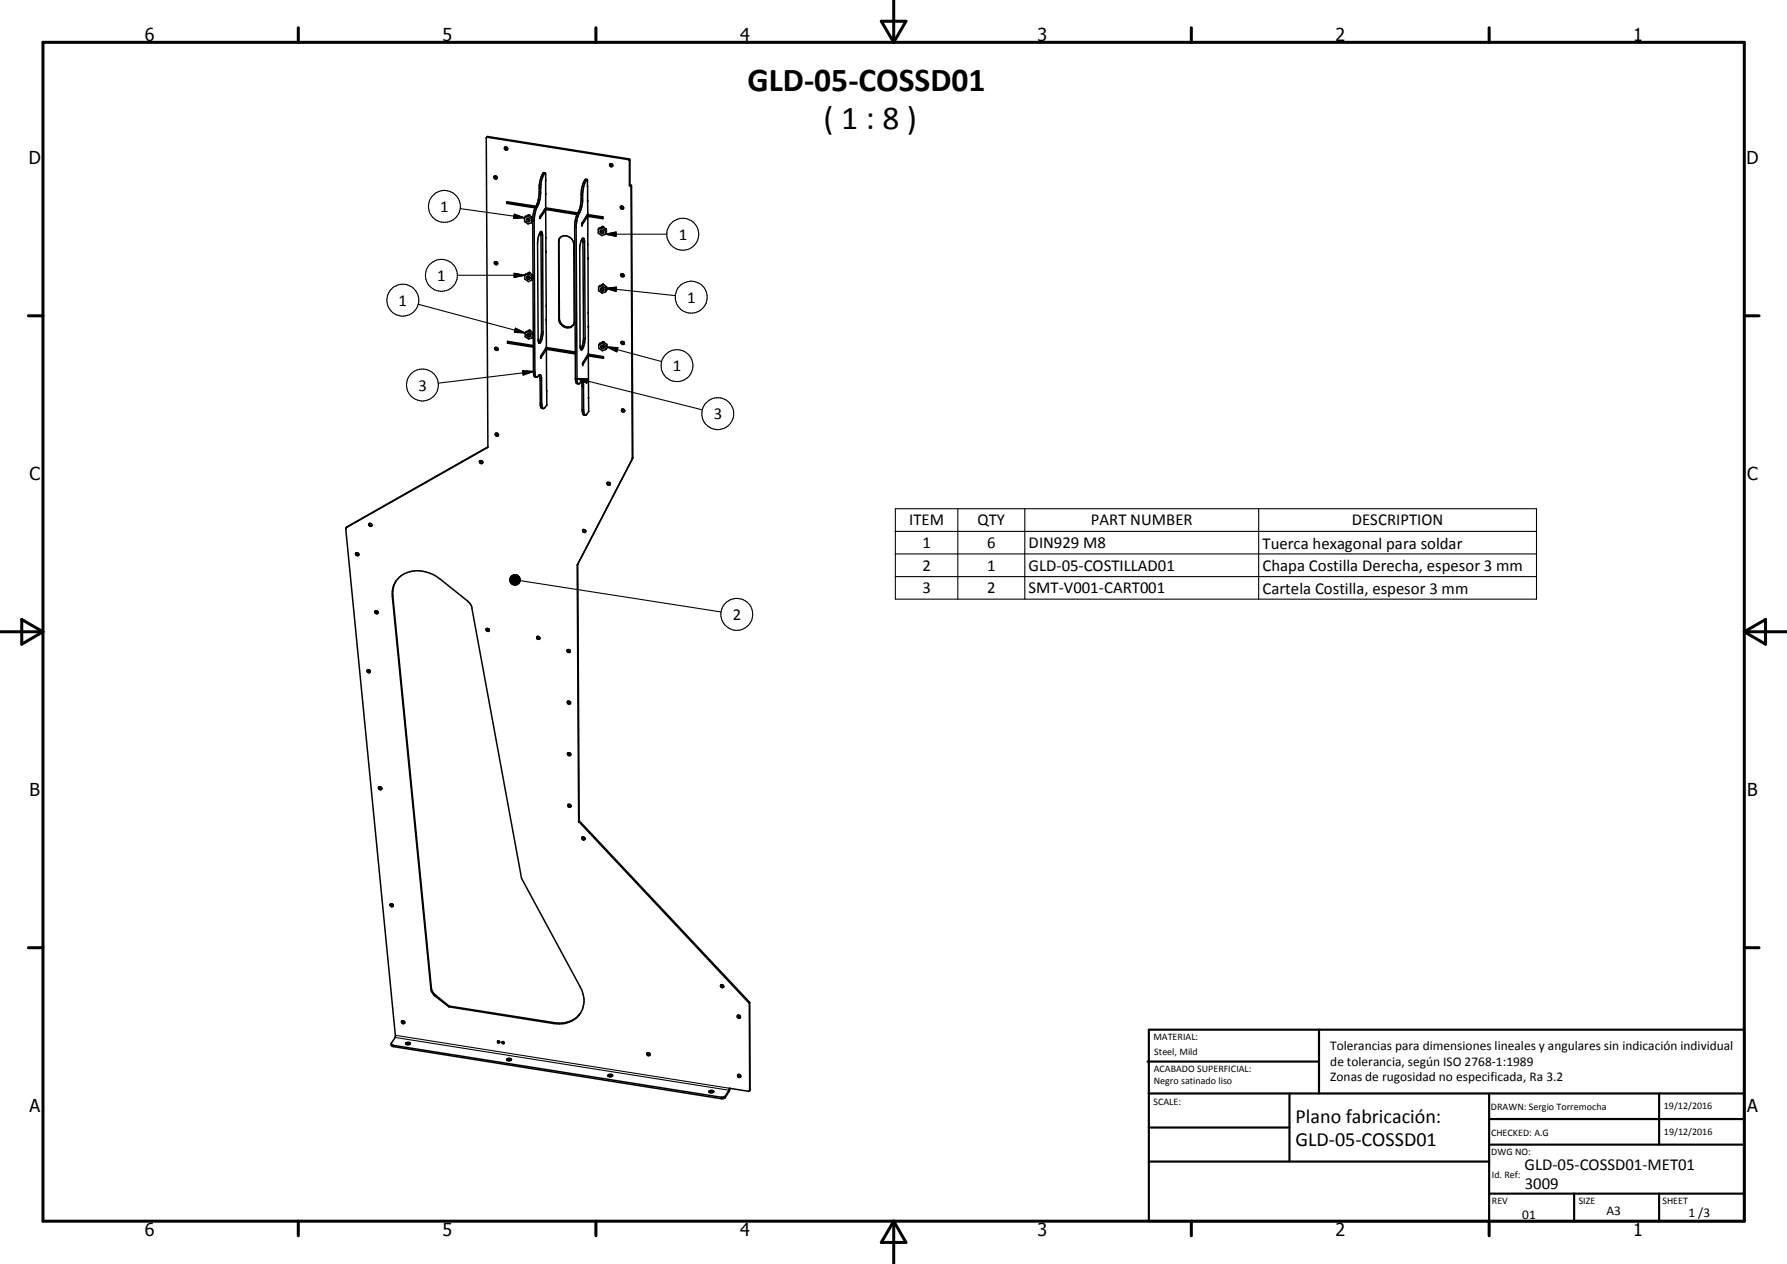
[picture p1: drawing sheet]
<svg xmlns="http://www.w3.org/2000/svg" width="420mm" height="297mm" viewBox="0 0 420 297" stroke-linecap="round" stroke-linejoin="round" font-family="sans-serif">
<g fill="none" stroke="#000" stroke-width=".35">
<path d="M114.4 32.3l33.3 5.2 .3 .2v5.9M118.7 34.6l.2 .5 .5-.1M143.5 38.5h.4l.1 .5M143.5 38.5l-.2 .3 .3 .4 .4-.2M143.5 38.5l.1 .4h.5M116.2 41.4l.2 .4h.5M119.2 47.8l6.6 1.1M119.2 47.8v-.4l6.8 1.1M119.3 47.6l6.6 1.1M119.3 47.6l-.1 .2M119.3 47.4v.2M123.3 51.2v.9l.9 .5 .8-.3"/>
<path d="M124 51.4l.5 .3M124 51.4a.39 .39 0 0 0-.2 .4 .39 .39 0 0 0 .4 .3l.3-.2v-.2M124 51.4l.1 .1M124.1 51.5l.3 .2M124.1 51.5l.4 .2M124.2 50.8l.8 .6M124.2 50.8l-.9 .4M124.2 50.5v.1M124.4 50.5l.8 .6M124.4 50.5l-.9 .3-.2 .4M124.4 50.5l-.2 .3M125 51.4v.9"/>
<path d="M125.2 51.1l.1 .6M125.2 51.1l-.2 .3M125.3 51.8l.1 35.8 .3 1h.4M125.9 48.6l-.5 1.5-.1 1.8-.3 .4M127.1 54.5l.1 .5 .1 23.1-.3 1.7-.4 .7M127.1 54.5h.3l.2 .9 .1 23.1-.2 .7a1.52 1.52 0 0 1-.8 1.4l-.2-.6-.1-23.1 .3-1.6zM128 49.3l.3 .1M128 49.2l7.7 1.2M128.2 40.6h-.5a5.8 5.8 0 0 0-.9 3l-.2 2.9-.2 1-.5 1.1M128.2 49l7.6 1.2M128.2 40.6h-.1a5.8 5.8 0 0 0-1 3.8 8.9 8.9 0 0 1-1.2 5.1l-.3 2.4 .2 35.5 .1 .9 .2 .3M128.2 40.6l.1 8.3"/>
<path d="M128.3 49.4l.1 32.3M128.3 48.9l-1.3 1.9v.6l1.3-2M128.3 48.9l7.5 1.1M131.6 55.9l-.2 .7 .1 18.3a2 2 0 0 0 1.2 1.8 2 2 0 0 0 2.1-.4M131.7 55.8a2.04 2.04 0 0 1 3.2 1.5l.1 18.4a1.62 1.62 0 0 1-1.2 1.4 1.62 1.62 0 0 1-1.7-.6l-.6-.8-.1-.6-.1-18.6zM136.9 56l.2 .4 .1 23a5.1 5.1 0 0 1-.7 2.7M136.9 56l.4 .1 .1 .5 .2 22.9a4.2 4.2 0 0 1-.8 2.7h-.2l-.2-.7-.1-23.4 .3-1.2zM137.9 50.8l.3 .1M138 50.6l3.8 .6M138 42.2a6.4 6.4 0 0 0-1 3.4l-.2 2.8-1.1 3-.2 1.7 .2 36.4 .1 .5 .3 .2M138 42.2l.1 8.2M138 42.2h-.4l-.6 1.3-.3 1.3-.2 3.6-.4 1.2a7.5 7.5 0 0 0-1 3.8l.2 35.8 .2 .8 .5 .2"/>
<path d="M138.1 50.4l-1.2 2v.5l1.3-2M138.1 50.4l3.7 .6v.4l-3.9-.6M138.2 50.9l.1 25.8M140.7 53.9v.9l.8 .6 .9-.4M141.4 54.1v.1M141.4 54.3l.4 .2M141.4 54.2l.4 .3M141.5 53.6l.8 .6M141.5 53.6l-.8 .3M141.8 54.5h.1M141.8 53.2l-.9 .4-.2 .3M141.8 53.2l.8 .6"/>
<path d="M141.8 53.2l-.3 .4M142.3 54.2l.1 .8M142.6 53.8v.9l-.2 .3M142.6 53.8l-.3 .4M146 48.5l.3 .4h.3M148 43.6l.4 .2 .2 64.1M148.1 43.4l.4 .3 .3 63.9-13.1 25.2 .3 60.2 40.2 42.8 .1 20.5-.3 .2-4.5-.8-.1 .5-.9 1.4-.9 .3-77.1-12.2-.5-.4M148.1 43.4v-5.8l-.2-.3-33.2-5.2-.2 .1-.2 .2 .4 72.6-.1 .2-33.2 18.9 11.6 119.4-1 1.8M148.1 43.4l-.1 .2M116.4 61.6l.2 .4h.4M123.4 64.7v.9l.8 .6 .8-.4M123.5 78.2v.9l.8 .6 .8-.3"/>
<path d="M124.1 64.9l.2 .3M124.1 64.9a.38 .38 0 0 0-.1 .6 .38 .38 0 0 0 .6-.2M124.1 64.9l.3 .1 .2 .3M124.2 78.4l-.3 .3 .3 .5 .4-.1 .1-.4M124.2 78.4l.5 .3M124.2 78.5l.3 .3M124.2 78.6l.3 .2M124.2 65.2l.3 .1M124.2 64.4l.8 .6M124.2 64.4l-.8 .3M124.3 65.2l.2 .1M124.3 77.9l.8 .6"/>
<path d="M124.3 77.9l-.8 .3M124.5 65.3h.1M124.5 64l-.9 .4-.2 .3M124.5 64l.8 .6M124.5 64l-.3 .4M124.5 77.6l.8 .6M124.5 78.8h.2M124.5 77.6l-.9 .3-.1 .3M124.5 77.6l-.2 .3M125 65v.8M125.1 78.5v.9M125.3 64.6v.8l-.3 .4"/>
<path d="M125.3 64.6l-.3 .4M125.3 78.2l.1 .8-.3 .4M125.3 78.2l-.2 .3M138.3 76.7v6.5M140.7 67.4v.9l.9 .6 .8-.3M141.4 67.7l.4 .3M141.5 67.8l.3 .2M141.6 67.1l.8 .6M141.6 67.1l-.9 .3M141.8 68h.1M141.8 66.8l-.8 .3-.3 .3M141.8 66.8l.8 .6"/>
<path d="M141.8 66.8l-.2 .3M142.4 67.7v.9M142.6 67.4l.1 .6M142.6 67.4l-.2 .3M142.7 68h-.1M142.7 68l-.3 .6M146.1 64.4l.1 .4h.5M116.4 81.7h.5a.37 .37 0 0 1 .1 .5 .37 .37 0 0 1-.5 .1 .37 .37 0 0 1-.1-.5zM116.4 81.7l.3 .4h.4M119.3 80.6l6.1 1M119.3 80.6v-.4l6.1 1M119.5 80.4l5.9 1"/>
<path d="M119.5 80.4l-.2 .2M119.5 80.3v.1M126.8 88.1l.2 .8v6.3l.3 .7 .5 .1M126.8 88.1l.4 .1 .1 .6 .1 6.2 .3 1M126.8 88.1l-.7 .5M127.1 84.1h.1M127.2 83.7h-.1M128.2 82.1l.3 .1M128.2 82l7.1 1.2M128.3 81.9l7 1.1M128.4 81.7l-1.2 1.9v.6M128.4 81.7l6.9 1"/>
<path d="M128.5 82.2l-1.3 1.9M128.5 82.2l.1 12.9-.6 .8-.3 .1M136.6 89.7l.3 .8v5.8l.2 1.1 .5 .2M136.6 89.7h.4l.2 .6v6.3l.2 .7 .2 .3M136.6 89.7l-.5 .5M138 83.7h.3M138.2 83.4l3.7 .6M138.3 83.2l-1.3 2.1v.4l1.3-2M138.3 83.7h.1M138.3 83.7l.1 13M138.3 83.2l3.6 .6v.4l-3.8-.6M138.4 96.7h.1"/>
<path d="M138.4 96.7l-.6 .8-.2 .1M140.8 81v.9l.8 .5 .9-.3M141.5 81.2l.1 .1M141.6 81.3l.3 .2M141.6 80.7l.9 .6M141.6 80.7l-.8 .3M141.7 80.4h-.1M141.9 81.5h.1M141.9 80.3l.8 .6M141.9 80.3l-.9 .4-.2 .3M141.9 80.3l-.3 .4M142.5 81.3v.8"/>
<path d="M142.7 80.9v.8l-.2 .4M142.7 80.9l-.2 .4M142.7 81.5v.1M146.1 80.3l.3 .4h.4M146.2 96.2v.1M146.2 96.3l.3 .3h.4M112.8 108.3l.2 .3 .5 .1M114.7 105l-33 18.7-.3 .4M116.5 101.9l.3 .4 .4-.1M142.8 113.4l.1 .3 .6 .1M83.7 130l.3 .4 .4-.1M86.8 123.1l.3 .4 .3-.1"/>
<path d="M92.7 137.4a5.4 5.4 0 0 0-.5 2.7l9.1 92.5 1 1.5 3.2 2.5M92.7 137.4a6.3 6.3 0 0 1 8.5-2.7l2.3 1.4 6.5 5.2 .9 1.2 11.7 63.9 13.8 25.5a5.9 5.9 0 0 1 .1 6.2M92.7 137.5l-.3 .9v1.6l9 92.1a2.25 2.25 0 0 0 1 1.7l3.2 2.6M93.1 136.5l-.4 1M135.8 132.6l.4 60.3 40 42.6 .1 20.6-.1 .3M135.8 132.6h.1M137.1 124.5l.1 .3 .5 .1M86.4 157.4l.2 .4 .5 .1M88.3 143.6l.2 .4h.4M114.4 147.7l.3 .5 .4-.1M126.3 149.6l.1 .4h.5M133.4 152.7l.3 .4h.4"/>
<path d="M133.5 164.8l.3 .4h.3M133.6 177l.2 .4 .4-.1M89.1 184.9l.3 .5 .3-.1M133.6 189l.5 .1 .1 .4M133.6 189a.39 .39 0 0 0 0 .6 .39 .39 0 0 0 .6-.1M133.6 189.1l.3 .4h.4M136.9 196.7l.2 .4h.5M91.8 212.4l.3 .5h.4M94.5 239.9l.1 .4h.6M105.5 236.6l24.7 3.9a6.1 6.1 0 0 0 6.3-2.5M105.6 236.4l24.7 3.9a6.2 6.2 0 0 0 5.9-1.8M105.6 236.4l-.1 .2"/>
<path d="M169.5 231.4l.2 .4 .5 .1M173.5 238.6l.1 .4 .5 .1M92 245.3v.4l.5 .3 77.1 12.2 .9-.3 .9-1.4 .2-.8M95.5 245.4l-.1-.2a.63 .63 0 0 1 1.1 .1l-.1 .1M95.5 245.4h.9M95.5 245.4l.2-.1 .7 .1M117 244.6l.2 .3h.3M117 244.6v.2l.2 .3 .3-.2M117 244.6l.4 .1 .1 .2M118.1 244.8l.1 .2 .4 .1M118.1 244.8a.26 .26 0 0 0 .1 .4 .26 .26 0 0 0 .4-.1M118.1 244.8h.3l.2 .3"/>
<path d="M119.2 249.2v-.1a.6 .6 0 0 1 .5-.4 .6 .6 0 0 1 .6 .3l-.1 .2M119.2 249.2l.5 .1 .5-.1M119.2 249.2l.3-.2 .7 .2M143 252.9l-.1-.1a.71 .71 0 0 1 1.1-.2l-.1 .3M143 252.9l.3 .1 .6-.1M143 252.9h.9M152.2 247.4l.2 .5h.5M152.2 247.4l.5 .1 .2 .3-.2 .2-.4 .1-.2-.2zM166.7 256.5a.71 .71 0 0 1 1.1 .1 .65 .65 0 0 1-1.1-.1zM167.7 256.7h-.9M173.5 252.5l.2 .4 .5 .1"/>
<circle cx="119" cy="34.9" r=".38"/>
<circle cx="116.5" cy="41.7" r=".4"/>
<circle cx="141.5" cy="54.4" r=".39"/>
<circle cx="146.2" cy="48.8" r=".37"/>
<circle cx="116.6" cy="61.9" r=".38"/>
<circle cx="141.6" cy="68" r=".39"/>
<circle cx="146.3" cy="64.7" r=".38"/>
<circle cx="141.6" cy="81.6" r=".39"/>
<circle cx="146.4" cy="80.5" r=".38"/>
<circle cx="146.5" cy="96.5" r=".37"/>
<circle cx="113.1" cy="108.6" r=".39"/>
<circle cx="116.8" cy="102.1" r=".39"/>
<circle cx="143.1" cy="113.7" r=".38"/>
<circle cx="84" cy="130.2" r=".39"/>
<circle cx="87.1" cy="123.3" r=".37"/>
<circle cx="137.4" cy="124.7" r=".38"/>
<circle cx="86.7" cy="157.7" r=".37"/>
<circle cx="88.5" cy="143.8" r=".39"/>
<circle cx="114.7" cy="148" r=".39"/>
<circle cx="126.6" cy="149.9" r=".38"/>
<circle cx="133.7" cy="152.9" r=".37"/>
<circle cx="133.8" cy="165.1" r=".39"/>
<circle cx="133.8" cy="177.2" r=".36"/>
<circle cx="89.4" cy="185.2" r=".39"/>
<circle cx="137.1" cy="197" r=".36"/>
<circle cx="92.1" cy="212.7" r=".39"/>
<circle cx="169.8" cy="231.7" r=".39"/>
<circle cx="173.7" cy="238.9" r=".39"/>
<circle cx="94.8" cy="240.2" r=".38"/>
<circle cx="173.8" cy="252.8" r=".39"/>
</g>
<g fill="#000">
<circle cx="128.3" cy="42.3" r=".18"/>
<circle cx="128.3" cy="45.6" r=".18"/>
<circle cx="128.3" cy="55.8" r=".18"/>
<circle cx="128.3" cy="59.1" r=".18"/>
<circle cx="136.9" cy="52.9" r=".18"/>
<circle cx="138.2" cy="50.9" r=".18"/>
<circle cx="138.2" cy="47.1" r=".18"/>
<circle cx="138.2" cy="57.4" r=".18"/>
<circle cx="128.4" cy="71.9" r=".18"/>
<circle cx="128.4" cy="75.1" r=".18"/>
<circle cx="138.2" cy="60.6" r=".18"/>
<circle cx="138.3" cy="73.4" r=".18"/>
<circle cx="138.3" cy="76.7" r=".18"/>
<circle cx="128.5" cy="82.2" r=".18"/>
<circle cx="128.6" cy="95.1" r=".18"/>
<circle cx="137" cy="85.7" r=".18"/>
<circle cx="138.3" cy="83.7" r=".18"/>
<circle cx="138.4" cy="93.4" r=".18"/>
<circle cx="136" cy="193" r=".18"/>
</g>
<g fill="none" stroke="#000" stroke-width=".25">
<path d="M114.7 32.1l-.1 .2M147.9 37.3l-.2 .2M148.1 37.6l-.1 .2M108.2 49l15.1 2.2M120.9 50.3l2.4 .9-2.5 .1zM125.3 51.8l.3 .1M126 48.4l.4 .1M126.8 44.3l.3 .1M126.8 45.1l.3 .1M126.9 51.3h.1M127.2 55.3l.4 .1M127.5 40.9l.4 .1"/>
<path d="M127.7 40.6l.4 .1M128 49.3l.3 .1M131.4 56.6l-.1 .2M135.1 53.4h.4M135.9 50l.3 .1M136.6 45.8l.4 .1M136.6 46.7h.4M136.9 52.9h.1M137.1 56.9h.3M137.4 42.5h.3M137.6 42.2h.4M137.8 50.9h.3"/>
<path d="M142.4 55l2.5-.5v1zM142.4 55h14.4M148.2 43.5l-.1 .1M148.5 43.7l-.1 .2M98.3 71.5l25.2 6.7M107.5 64.7h15.9M120.9 64.2l2.5 .5-2.5 .5zM121.2 77.1l2.3 1.1-2.6-.1zM127.3 77.9h.4M131.5 74.9l-.1 .2M137.2 79.4l.4 .1M142.4 67.7l2.5-.2v1z"/>
<path d="M142.4 67.7l16.4 1.8M122.9 87.1l2.5 .2-2.4 .8zM125.4 87.3l.4 .1M125.4 87.3l-22.4 2.7M127 89.3h.3M127 94.7h.4M127.1 84.1h.1M128.1 82.1l.3 .1M135.3 88.9h.4M135.7 88.9l2.5 .2-.2 .9zM135.7 88.9l29.4 7.4M136.9 96.3h.3"/>
<path d="M136.9 90.8l.3 .1M137 85.7h.1M138 83.7h.3M142.7 81.5l2.6 .2-.3 1zM142.7 81.5l12.9 3.5M114.7 105l-.1 .2M148.7 107.7l-.1 .2M148.8 107.5l-.1 .2M210.5 119.5h150.8v21.3h-150.8zM225.2 119.5v21.3M240.9 119.5v21.3M295.9 119.5v21.3"/>
<path d="M81.7 123.7l-.1 .2M92.4 140l-.2 .1M119.9 136.1v.5zM119.9 136.1l.1 .8zM119.9 136.1l.3 1zM119.9 136.1l.4 1.2zM119.9 136.1l.7 1.3-.3-.1zM119.9 136.1l1 1.4-.3-.1zM119.9 136.1l1.2 1.4h-.2zM119.9 136.1l1.5 1.4h-.3zM119.9 136.1l1.8 1.3-.3 .1zM119.9 136.1l2 1.2-.2 .1z"/>
<path d="M119.9 136.1l2.2 1-.2 .2zM119.9 136.1l2.3 .7-.1 .3zM119.9 136.1l2.4 .5-.1 .2zM119.9 136.1l2.5 .2-.1 .3zM119.9 136.1h2.4l.1 .2zM119.9 136.1l2.3-.3 .1 .3zM119.9 136.1l2.2-.5 .1 .2zM119.9 136.1l2.1-.7 .1 .2zM119.9 136.1l1.8-.9 .3 .2zM119.9 136.1l1.6-1 .2 .1zM119.9 136.1l1.3-1.1 .3 .1zM119.9 136.1l1.1-1.1h.2z"/>
<path d="M119.9 136.2h2.5M119.9 135.9h2.4M120 135.8l-.1 .3zM120.1 135.6l.2-.2-.4 .7zM120.1 135.6l-.2 .5zM120.3 135.4l.2-.2-.6 .9zM120.5 135.2l.2-.1-.8 1zM120.7 135.1l.3-.1-1.1 1.1zM122.3 136.4l47.2 7.4M135.8 132.8v-.2l-.1 .2M210.5 124.9h150.8M210.5 130.2h150.8"/>
<path d="M210.5 135.5h150.8M136.2 192.8l-.2 .2M136.2 192.9l-.2 .1M101.4 232.1l-.1 .2M102.4 233.8l-.1 .3M176.2 235.5l-.1 .2M176.3 235.6l-.1 .2M92.5 245.7v.3M92.9 243.8l78.5 12.4M93 243.3l78.5 12.4M130.3 240.3l-.1 .2M169.6 257.9v.3"/>
<path d="M170.5 257.6v.3M176.3 256.1v.2"/>
<circle cx="104.5" cy="48.5" r="3.8"/>
<circle cx="160.5" cy="55.1" r="3.8"/>
<circle cx="94.7" cy="70.6" r="3.7"/>
<circle cx="103.8" cy="64.7" r="3.8"/>
<circle cx="162.5" cy="69.8" r="3.8"/>
<circle cx="99.3" cy="90.5" r="3.7"/>
<circle cx="159.2" cy="85.9" r="3.7"/>
<circle cx="168.8" cy="97.2" r="3.7"/>
<circle cx="173.2" cy="144.4" r="3.8"/>
</g>
<g fill="none" stroke="#000" stroke-width=".71">
<path d="M10.1 9.9h400v277.1h-400zM70.1 6.5v3.4M140.1 6.5v3.4M207.2 5h5.8l-2.9 4.9zM210.1 0v9.9M280.1 6.5v3.4M350.1 6.5v3.4M6.7 74.2h3.4M410.1 74.2h3.5M.1 148.5h10M5.1 145.6l5 2.9-5 2.9zM410.1 148.5h10"/>
<path d="M410.1 148.5l5-2.9v5.8zM6.7 222.7h3.4M410.1 222.7h3.5M70.1 287v3.4M140.1 287v3.4M210.1 287v10M210.1 287l2.9 5h-5.8zM280.1 287v3.4M350.1 287v3.4"/>
</g>
<g fill="none" stroke="#000" stroke-width=".51">
<path d="M269.8 249.5h40.3M270.1 242h140v45h-140zM270.1 257h140M303.2 257v16M310.1 242v15M350.1 257v30M390.1 257v12M270.1 265h33.1M270.1 273h80M350.1 269h60M350.1 263h60M350.1 280.5h60"/>
<path d="M370.1 280.5v6.5M390.1 280.5v6.5"/>
</g>
<g fill="#000">
<path d="M120.9 50.3l2.4 .9-2.5 .1zM142.4 55l2.5-.5v1zM120.9 64.2l2.5 .5-2.5 .5zM121.2 77.1l2.3 1.1-2.6-.1zM142.4 67.7l2.5-.2v1zM122.9 87.1l2.5 .2-2.4 .8zM135.7 88.9l2.5 .2-.2 .9zM142.7 81.5l2.6 .2-.3 1zM119.9 136.1v.5zM119.9 136.1l.1 .8zM119.9 136.1l.3 1zM119.9 136.1l.4 1.2z"/>
<path d="M119.9 136.1l.7 1.3-.3-.1zM119.9 136.1l1 1.4-.3-.1zM119.9 136.1l1.2 1.4h-.2zM119.9 136.1l1.5 1.4h-.3zM119.9 136.1l1.8 1.3-.3 .1zM119.9 136.1l2 1.2-.2 .1zM119.9 136.1l2.2 1-.2 .2zM119.9 136.1l2.3 .7-.1 .3zM119.9 136.1l2.4 .5-.1 .2zM119.9 136.1l2.5 .2-.1 .3zM119.9 136.1l2.2-.5 .1 .2zM119.9 136.1l2.1-.7 .1 .2z"/>
<path d="M119.9 136.1l1.8-.9 .3 .2zM119.9 136.1l1.6-1 .2 .1zM119.9 136.1l1.3-1.1 .3 .1zM119.9 136.1l1.1-1.1h.2zM120.7 135.1l.3-.1-1.1 1.1zM120.5 135.2l.2-.1-.8 1zM120.3 135.4l.2-.2-.6 .9zM120.1 135.6l.2-.2-.4 .7zM120.1 135.6l-.2 .5zM120 135.8l-.1 .3z"/>
</g>
<g font-size="7.9">
<text x="175.7" y="21.4">GLD-05-COSSD01</text>
<text x="193.6" y="30.4">( 1 : 8 )</text>
</g>
<g font-size="4.7">
<text x="304.6" y="263.9">Plano fabricación:</text>
<text x="304.6" y="269.3">GLD-05-COSSD01</text>
</g>
<g font-size="4.2">
<text x="34" y="9.6">6</text>
<text x="104" y="9.6">5</text>
<text x="174" y="9.6">4</text>
<text x="244" y="9.6">3</text>
<text x="314" y="9.6">2</text>
<text x="384" y="9.6">1</text>
<text x="6.8" y="38.7">D</text>
<text x="410.6" y="38.7">D</text>
<text x="7" y="112.9">C</text>
<text x="410.8" y="112.9">C</text>
<text x="7" y="187.1">B</text>
<text x="410.8" y="187.1">B</text>
<text x="7" y="261.4">A</text>
<text x="410.8" y="261.4">A</text>
<text x="34" y="290.4">6</text>
<text x="104" y="290.4">5</text>
<text x="174" y="290.4">4</text>
<text x="244" y="290.4">3</text>
<text x="314" y="290.4">2</text>
<text x="384" y="290.4">1</text>
</g>
<g font-size="3.9">
<text x="103.5" y="49.8">1</text>
<text x="159.6" y="56.3">1</text>
<text x="102.8" y="66">1</text>
<text x="93.7" y="71.8">1</text>
<text x="161.5" y="71.1">1</text>
<text x="158.2" y="87.2">1</text>
<text x="98.4" y="91.8">3</text>
<text x="167.8" y="98.5">3</text>
<text x="213.8" y="123.5">ITEM</text>
<text x="229.8" y="123.5">QTY</text>
<text x="256.5" y="123.5">PART NUMBER</text>
<text x="317.9" y="123.5">DESCRIPTION</text>
<text x="216.9" y="128.8">1</text>
<text x="232.1" y="128.8">6</text>
<text x="241.8" y="128.8">DIN929 M8</text>
<text x="296.9" y="128.9">Tuerca hexagonal para soldar</text>
<text x="216.9" y="134.2">2</text>
<text x="232.1" y="134.2">1</text>
<text x="241.8" y="134.2">GLD-05-COSTILLAD01</text>
<text x="296.9" y="134.2">Chapa Costilla Derecha, espesor 3 mm</text>
<text x="216.9" y="139.4">3</text>
<text x="232.1" y="139.4">2</text>
<text x="241.8" y="139.4">SMT-V001-CART001</text>
<text x="296.9" y="139.5">Cartela Costilla, espesor 3 mm</text>
<text x="172.3" y="145.7">2</text>
<text x="358.5" y="275">GLD-05-COSSD01-MET01</text>
<text x="358.5" y="279.4">3009</text>
</g>
<g font-size="3.1">
<text x="312.7" y="246.8">Tolerancias para dimensiones lineales y angulares sin indicación individual</text>
<text x="312.7" y="250.4">de tolerancia, según ISO 2768-1:1989</text>
<text x="312.7" y="254">Zonas de rugosidad no especificada, Ra 3.2</text>
<text x="357.9" y="286.4">01</text>
<text x="377.7" y="285.6">A3</text>
<text x="397" y="285.9">1 /3</text>
</g>
<g font-size="2.4">
<text x="271.2" y="244.4">MATERIAL:</text>
<text x="271.3" y="252">ACABADO SUPERFICIAL:</text>
<text x="271.4" y="247.9">Steel, Mild</text>
<text x="271.3" y="254.6">Negro satinado liso</text>
<text x="271.2" y="259.7">SCALE:</text>
<text x="350.6" y="260.8">DRAWN: Sergio Torremocha</text>
<text x="391.2" y="260.6">19/12/2016</text>
<text x="350.6" y="267">CHECKED: A.G</text>
<text x="391.2" y="266.7">19/12/2016</text>
<text x="350.6" y="271.4">DWG NO:</text>
<text x="350.8" y="276.9">Id. Ref:</text>
<text x="350.8" y="282.8">REV</text>
<text x="371.2" y="282.9">SIZE</text>
<text x="390.9" y="282.9">SHEET</text>
</g>
</svg>
